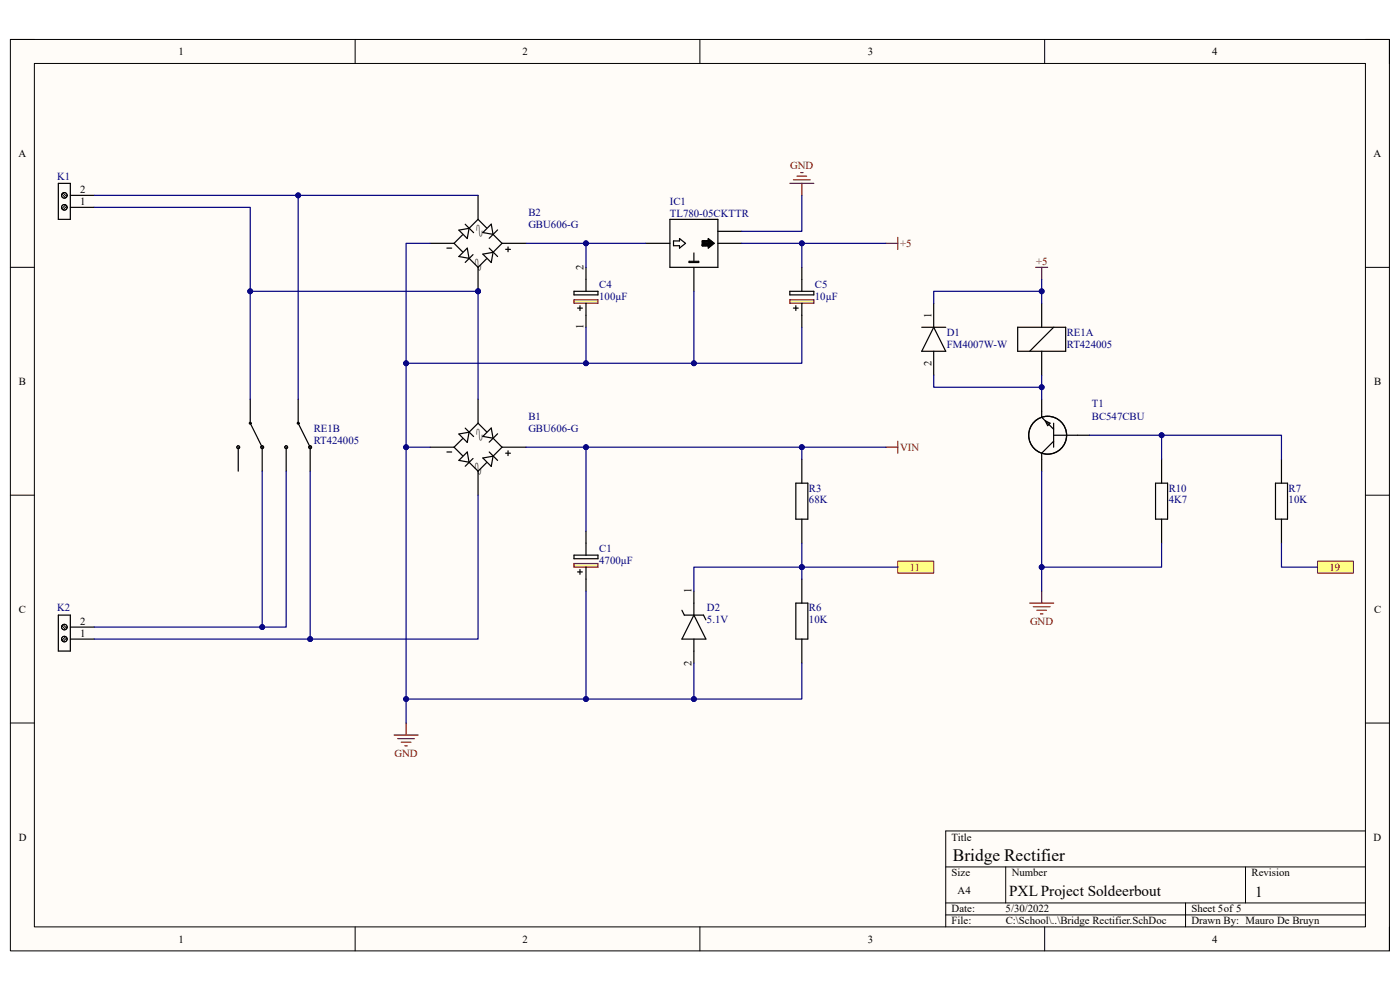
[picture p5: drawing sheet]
<svg xmlns="http://www.w3.org/2000/svg" width="297mm" height="210mm" viewBox="0 0 297 210" stroke-linecap="round" stroke-linejoin="round" font-family="sans-serif">
<path d="M2.2 8.4h292.6v193.3h-292.6z" fill-rule="evenodd" fill="#fffcf8"/>
<path d="M2.2 8.4h292.6v193.3h-292.6z" fill="none" stroke="#000" stroke-width=".21"/>
<path d="M7.3 13.5h282.4v183.1h-282.4z" fill-rule="evenodd" fill="#fffcf8"/>
<g fill="none" stroke="#000" stroke-width=".21">
<path d="M2.2 8.4h5.1M7.3 13.5h282.4v183.1h-282.4zM75.3 8.4v5.1M148.5 8.4v5.1M221.6 8.4v5.1M289.7 8.4h5.1v5.1M2.2 56.7h5.1M13.1 41.2l.8 .8M13.4 40.9l.8 .8M13.9 43.5l-.8 .7M14.2 43.7l-.8 .8M289.7 56.7h5.1"/>
<path d="M2.2 105h5.1M289.7 105.1h5.1M13.1 132.8l.8 .7M13.4 132.5l.8 .8M13.9 135.1l-.8 .7M14.2 135.3l-.8 .8M2.2 153.4h5.1M289.7 153.4h5.1M289.7 176.3h-89.1v20.3M75.3 196.6v5.1M148.5 196.6v5.1M200.6 183.9h89.1"/>
<path d="M200.6 191.5h89.1M200.6 194.1h89.1M213.4 183.9v7.6M221.6 196.6v5.1M251.5 191.5v5.1M264.2 183.9v7.6M294.8 196.6v5.1"/>
<circle cx="13.6" cy="41.4" r=".59"/>
<circle cx="13.6" cy="44" r=".59"/>
<circle cx="13.7" cy="44" r=".59"/>
<circle cx="13.7" cy="41.4" r=".59"/>
<circle cx="13.7" cy="135.6" r=".59"/>
<circle cx="13.7" cy="133" r=".59"/>
</g>
<path d="M12.4 38.9h2.5v7.6h-2.5zM14.9 44h5.1M14.9 41.4h5.1M12.4 130.5h2.5v7.6h-2.5zM14.9 135.6h5.1M14.9 133h5.1" fill="none" stroke="#000" stroke-width=".25"/>
<circle cx="101.4" cy="61.8" r=".51" fill="#000080"/>
<circle cx="101.4" cy="61.8" r=".51" fill="none" stroke="#000080" stroke-width=".21"/>
<path d="M101.4 56.7v5.1M106.5 51.6h5.1" fill="none" stroke="#000" stroke-width=".25"/>
<circle cx="101.4" cy="61.8" r=".51" fill="#000080"/>
<circle cx="101.4" cy="61.8" r=".51" fill="none" stroke="#000080" stroke-width=".21"/>
<g fill="none" stroke="#000" stroke-width=".25">
<path d="M91.2 51.6h5.1M94.8 52.6h1M96.3 51.6l1.8 1.8M97.4 48.8l2.1-.4-.4 2.2zM98.1 49.8l-1.8 1.8M98.7 47.6l1.8 1.8M99.1 52.6l.4 2.2-2.1-.4zM99.5 54.8l1.9 1.9 1.8-1.8M100.4 54l-1.7 1.7M101.4 41.4v5.1M101.4 46.5l1.8 1.8M101.4 46.5l-1.9 1.9"/>
<path d="M102.4 53.9l2.2-.4-.4 2.2zM103.8 52.6l1.8 1.8M104.2 47.6l.4 2.1-2.2-.4zM104.6 49.7l1.9 1.9-1.9 1.9M105.6 48.8l-1.8 1.8M107.3 52.9h1M107.8 52.4v1M137 51.6h5.1M142.1 46.5h10.2v10.2h-10.2zM142.9 51.1h1.3v-.5l1.2 1-1.2 1v-.5h-1.3zM146.2 55.4h2v.3h-2zM147.2 53.7v1.7"/>
<path d="M147.2 56.7v5.1M149 51.1h1.8v1h-1.8zM149 51.9h2M149.2 51.6h2.1M149.2 51.1v1M149.2 51.4h1.3M149.5 51.1v1M149.8 51.1v1M150 51.1v1M150.3 50.6l1.2 1-1.2 1zM150.3 50.9h.2v1.5M150.8 51.4h.2"/>
<path d="M151 51.4v.5M151 51.4l.3 .2M151.3 51.6l-.3 .3M152.3 51.6h5.1M152.3 49.1h5.1M215.9 69.4h10.2v5.1h-10.2zM221 64.3v5.1M221 74.5v5.1M223.5 69.4l-5 5.1M50.5 94.9v5.1M52.9 89.6h.3v.3h-.3zM53.1 84.7v5.1l2.5 5.1v5.1"/>
<path d="M60.7 94.9v5.1M63.1 89.6h.3v.3h-.3zM63.3 84.7v5.1l2.5 5.1v5.1M91.2 94.9h5.1M94.8 95.9h1M96.3 94.9l1.8 1.8M97.4 92.1l2.1-.4-.4 2.2zM98.1 93.1l-1.8 1.8M98.7 90.8l1.8 1.8M99.1 95.9l.4 2.1-2.1-.3zM99.5 98l1.9 2M100.4 97.3l-1.7 1.6"/>
<path d="M101.4 84.7v5.1M101.4 100v5M101.4 89.8l1.8 1.8M101.4 89.8l-1.9 1.9M102.4 97.2l2.2-.4-.4 2.1zM102.4 92.6l1.8-1.8 .4 2.2zM103.2 98.1l-1.8 1.9M103.8 95.9l1.8 1.8M104.6 93l1.9 1.9M105.6 92l-1.8 1.8M106.5 94.9h5.1M106.5 94.9l-1.9 1.9"/>
<path d="M107.3 96.1h1M107.8 95.6v1.1"/>
</g>
<g fill="none" stroke="#000" stroke-width=".21">
<circle cx="50.5" cy="94.9" r=".31"/>
<circle cx="55.6" cy="94.9" r=".31"/>
<circle cx="60.7" cy="94.9" r=".31"/>
<circle cx="65.8" cy="94.9" r=".31"/>
</g>
<path d="M167.6 38.9h5.1M168.3 38.1h3.6M169.1 37.4h2M169.9 36.6h.5M170.1 38.9v2.5" fill="none" stroke="#800000" stroke-width=".25"/>
<path d="M121.8 63.6h5.1v.7h-5.1z" fill-rule="evenodd" fill="#ffffb0"/>
<path d="M121.8 63.6h5.1v.7h-5.1z" fill="none" stroke="#800000" stroke-width=".25"/>
<path d="M124.3 56.7v5.1M121.8 61.8h5.1v.8h-5.1zM122.5 65.4h1M123 64.8v1.1M124.3 64.3v5.1" fill="none" stroke="#000" stroke-width=".25"/>
<path d="M167.6 63.6h5.1v.7h-5.1z" fill-rule="evenodd" fill="#ffffb0"/>
<path d="M187.9 51.6h2.6M190.5 50.4v2.5M167.6 63.6h5.1v.7h-5.1zM187.9 94.9h2.6M190.5 93.6v2.5M83.6 155.9h5.1M84.4 156.7h3.5M85.1 157.5h2.1M85.9 158.2h.5M86.2 153.4v2.5" fill="none" stroke="#800000" stroke-width=".25"/>
<path d="M170.1 56.7v5.1M167.6 61.8h5.1v.8h-5.1zM168.3 65.4h1M168.8 64.8v1.1M170.1 64.3v5.1" fill="none" stroke="#000" stroke-width=".25"/>
<path d="M121.8 119.5h5.1v.8h-5.1z" fill-rule="evenodd" fill="#ffffb0"/>
<path d="M121.8 119.5h5.1v.8h-5.1z" fill="none" stroke="#800000" stroke-width=".25"/>
<g fill="none" stroke="#000" stroke-width=".25">
<path d="M170.1 97.4v5.1M121.8 117.8h5.1v.7h-5.1zM124.3 112.7v5.1M168.8 102.5h2.6v7.6h-2.6zM170.1 110.1v5.1M122.5 121.3h1M123 120.8v1M124.3 120.3v5.1M144.7 129.5l.5 1h4l.6 1M147.2 130.5l2.6 5.1h-5.1zM147.2 125.4v5.1M147.2 135.6v5.1"/>
<path d="M168.8 127.9h2.6v7.7h-2.6zM170.1 122.9v5M170.1 135.6v5.1"/>
</g>
<path d="M190.5 119h7.6v2.6h-7.6z" fill-rule="evenodd" fill="#ffff80"/>
<path d="M190.5 119h7.6v2.6h-7.6z" fill="none" stroke="#800000" stroke-width=".21"/>
<path d="M219.7 56.7h2.6M221 56.7v2.6M218.5 127.9h5M219.2 128.7h3.6M220 129.5h2M220.7 130.2h.5M221 125.4v2.5" fill="none" stroke="#800000" stroke-width=".25"/>
<g fill="none" stroke="#000" stroke-width=".25">
<path d="M221 84.7v3.8l2.5 2.6M221.8 89.3l1 .5-.5 .5zM223.5 92.3h7.7M223.5 93.6l-2.5 2.5v3.9M223.5 89.8v5.1M246.4 97.4v5.1M271.9 97.4v5.1M245.2 102.5h2.5v7.6h-2.5zM246.4 110.1v5.1M270.6 102.5h2.5v7.6h-2.5zM271.9 110.1v5.1"/>
<circle cx="222.3" cy="92.3" r="4"/>
</g>
<path d="M20 41.4h81.4" fill="none" stroke="#000080" stroke-width=".25"/>
<circle cx="63.3" cy="41.4" r=".51" fill="#000080"/>
<circle cx="63.3" cy="41.4" r=".51" fill="none" stroke="#000080" stroke-width=".21"/>
<path d="M53.1 61.8v22.9" fill="none" stroke="#000080" stroke-width=".25"/>
<circle cx="53.1" cy="61.8" r=".51" fill="#000080"/>
<circle cx="53.1" cy="61.8" r=".51" fill="none" stroke="#000080" stroke-width=".21"/>
<path d="M63.3 41.4v43.3" fill="none" stroke="#000080" stroke-width=".25"/>
<circle cx="63.3" cy="41.4" r=".51" fill="#000080"/>
<circle cx="63.3" cy="41.4" r=".51" fill="none" stroke="#000080" stroke-width=".21"/>
<path d="M91.2 51.6h-5v43.3h5" fill="none" stroke="#000080" stroke-width=".25"/>
<circle cx="86.2" cy="77.1" r=".51" fill="#000080"/>
<circle cx="86.2" cy="77.1" r=".51" fill="none" stroke="#000080" stroke-width=".21"/>
<circle cx="86.2" cy="94.9" r=".51" fill="#000080"/>
<circle cx="86.2" cy="94.9" r=".51" fill="none" stroke="#000080" stroke-width=".21"/>
<path d="M101.4 105v30.6h-81.4" fill="none" stroke="#000080" stroke-width=".25"/>
<circle cx="65.8" cy="135.6" r=".51" fill="#000080"/>
<circle cx="65.8" cy="135.6" r=".51" fill="none" stroke="#000080" stroke-width=".21"/>
<path d="M55.6 100v33h-35.6" fill="none" stroke="#000080" stroke-width=".25"/>
<circle cx="55.6" cy="133" r=".51" fill="#000080"/>
<circle cx="55.6" cy="133" r=".51" fill="none" stroke="#000080" stroke-width=".21"/>
<path d="M60.7 100v33h-5.1" fill="none" stroke="#000080" stroke-width=".25"/>
<circle cx="55.6" cy="133" r=".51" fill="#000080"/>
<circle cx="55.6" cy="133" r=".51" fill="none" stroke="#000080" stroke-width=".21"/>
<path d="M65.8 100v35.6" fill="none" stroke="#000080" stroke-width=".25"/>
<circle cx="65.8" cy="135.6" r=".51" fill="#000080"/>
<circle cx="65.8" cy="135.6" r=".51" fill="none" stroke="#000080" stroke-width=".21"/>
<path d="M20 44h33.1v17.8h48.3v22.9" fill="none" stroke="#000080" stroke-width=".25"/>
<circle cx="53.1" cy="61.8" r=".51" fill="#000080"/>
<circle cx="53.1" cy="61.8" r=".51" fill="none" stroke="#000080" stroke-width=".21"/>
<circle cx="101.4" cy="61.8" r=".51" fill="#000080"/>
<circle cx="101.4" cy="61.8" r=".51" fill="none" stroke="#000080" stroke-width=".21"/>
<path d="M111.6 51.6h25.4M170.1 41.4v7.7h-12.7" fill="none" stroke="#000080" stroke-width=".25"/>
<circle cx="124.3" cy="51.6" r=".51" fill="#000080"/>
<circle cx="124.3" cy="51.6" r=".51" fill="none" stroke="#000080" stroke-width=".21"/>
<path d="M147.2 61.8v15.3h-61" fill="none" stroke="#000080" stroke-width=".25"/>
<circle cx="147.2" cy="77.1" r=".51" fill="#000080"/>
<circle cx="147.2" cy="77.1" r=".51" fill="none" stroke="#000080" stroke-width=".21"/>
<circle cx="124.3" cy="77.1" r=".51" fill="#000080"/>
<circle cx="124.3" cy="77.1" r=".51" fill="none" stroke="#000080" stroke-width=".21"/>
<circle cx="86.2" cy="77.1" r=".51" fill="#000080"/>
<circle cx="86.2" cy="77.1" r=".51" fill="none" stroke="#000080" stroke-width=".21"/>
<path d="M124.3 51.6v5.1" fill="none" stroke="#000080" stroke-width=".25"/>
<circle cx="124.3" cy="51.6" r=".51" fill="#000080"/>
<circle cx="124.3" cy="51.6" r=".51" fill="none" stroke="#000080" stroke-width=".21"/>
<path d="M124.3 69.4v7.7" fill="none" stroke="#000080" stroke-width=".25"/>
<circle cx="124.3" cy="77.1" r=".51" fill="#000080"/>
<circle cx="124.3" cy="77.1" r=".51" fill="none" stroke="#000080" stroke-width=".21"/>
<path d="M157.4 51.6h12.7v5.1" fill="none" stroke="#000080" stroke-width=".25"/>
<circle cx="170.1" cy="51.6" r=".51" fill="#000080"/>
<circle cx="170.1" cy="51.6" r=".51" fill="none" stroke="#000080" stroke-width=".21"/>
<path d="M170.1 69.4v7.7h-22.9" fill="none" stroke="#000080" stroke-width=".25"/>
<circle cx="147.2" cy="77.1" r=".51" fill="#000080"/>
<circle cx="147.2" cy="77.1" r=".51" fill="none" stroke="#000080" stroke-width=".21"/>
<path d="M170.1 51.6h17.8" fill="none" stroke="#000080" stroke-width=".25"/>
<circle cx="170.1" cy="51.6" r=".51" fill="#000080"/>
<circle cx="170.1" cy="51.6" r=".51" fill="none" stroke="#000080" stroke-width=".21"/>
<path d="M111.6 94.9h12.7v17.8" fill="none" stroke="#000080" stroke-width=".25"/>
<circle cx="124.3" cy="94.9" r=".51" fill="#000080"/>
<circle cx="124.3" cy="94.9" r=".51" fill="none" stroke="#000080" stroke-width=".21"/>
<path d="M124.3 125.4v22.9" fill="none" stroke="#000080" stroke-width=".25"/>
<circle cx="124.3" cy="148.3" r=".51" fill="#000080"/>
<circle cx="124.3" cy="148.3" r=".51" fill="none" stroke="#000080" stroke-width=".21"/>
<path d="M170.1 115.2v7.7" fill="none" stroke="#000080" stroke-width=".25"/>
<circle cx="170.1" cy="120.3" r=".51" fill="#000080"/>
<circle cx="170.1" cy="120.3" r=".51" fill="none" stroke="#000080" stroke-width=".21"/>
<path d="M170.1 140.7v7.6h-83.9" fill="none" stroke="#000080" stroke-width=".25"/>
<circle cx="147.2" cy="148.3" r=".51" fill="#000080"/>
<circle cx="147.2" cy="148.3" r=".51" fill="none" stroke="#000080" stroke-width=".21"/>
<circle cx="124.3" cy="148.3" r=".51" fill="#000080"/>
<circle cx="124.3" cy="148.3" r=".51" fill="none" stroke="#000080" stroke-width=".21"/>
<circle cx="86.2" cy="148.3" r=".51" fill="#000080"/>
<circle cx="86.2" cy="148.3" r=".51" fill="none" stroke="#000080" stroke-width=".21"/>
<path d="M86.2 94.9v58.5" fill="none" stroke="#000080" stroke-width=".25"/>
<circle cx="86.2" cy="148.3" r=".51" fill="#000080"/>
<circle cx="86.2" cy="148.3" r=".51" fill="none" stroke="#000080" stroke-width=".21"/>
<circle cx="86.2" cy="94.9" r=".51" fill="#000080"/>
<circle cx="86.2" cy="94.9" r=".51" fill="none" stroke="#000080" stroke-width=".21"/>
<path d="M124.3 94.9h63.6" fill="none" stroke="#000080" stroke-width=".25"/>
<circle cx="124.3" cy="94.9" r=".51" fill="#000080"/>
<circle cx="124.3" cy="94.9" r=".51" fill="none" stroke="#000080" stroke-width=".21"/>
<circle cx="170.1" cy="94.9" r=".51" fill="#000080"/>
<circle cx="170.1" cy="94.9" r=".51" fill="none" stroke="#000080" stroke-width=".21"/>
<path d="M170.1 94.9v2.5" fill="none" stroke="#000080" stroke-width=".25"/>
<circle cx="170.1" cy="94.9" r=".51" fill="#000080"/>
<circle cx="170.1" cy="94.9" r=".51" fill="none" stroke="#000080" stroke-width=".21"/>
<path d="M147.2 140.7v7.6" fill="none" stroke="#000080" stroke-width=".25"/>
<circle cx="147.2" cy="148.3" r=".51" fill="#000080"/>
<circle cx="147.2" cy="148.3" r=".51" fill="none" stroke="#000080" stroke-width=".21"/>
<path d="M170.1 120.3h-22.9v5.1" fill="none" stroke="#000080" stroke-width=".25"/>
<circle cx="170.1" cy="120.3" r=".51" fill="#000080"/>
<circle cx="170.1" cy="120.3" r=".51" fill="none" stroke="#000080" stroke-width=".21"/>
<path d="M170.1 120.3h20.4" fill="none" stroke="#000080" stroke-width=".25"/>
<circle cx="170.1" cy="120.3" r=".51" fill="#000080"/>
<circle cx="170.1" cy="120.3" r=".51" fill="none" stroke="#000080" stroke-width=".21"/>
<path d="M221 79.6v5.1" fill="none" stroke="#000080" stroke-width=".25"/>
<circle cx="221" cy="82.1" r=".51" fill="#000080"/>
<circle cx="221" cy="82.1" r=".51" fill="none" stroke="#000080" stroke-width=".21"/>
<path d="M221 59.3v5" fill="none" stroke="#000080" stroke-width=".25"/>
<circle cx="221" cy="61.8" r=".51" fill="#000080"/>
<circle cx="221" cy="61.8" r=".51" fill="none" stroke="#000080" stroke-width=".21"/>
<path d="M231.2 92.3h15.2v5.1" fill="none" stroke="#000080" stroke-width=".25"/>
<circle cx="246.4" cy="92.3" r=".51" fill="#000080"/>
<circle cx="246.4" cy="92.3" r=".51" fill="none" stroke="#000080" stroke-width=".21"/>
<path d="M246.4 92.3h25.5v5.1" fill="none" stroke="#000080" stroke-width=".25"/>
<circle cx="246.4" cy="92.3" r=".51" fill="#000080"/>
<circle cx="246.4" cy="92.3" r=".51" fill="none" stroke="#000080" stroke-width=".21"/>
<path d="M221 100v20.3h25.4v-5.1" fill="none" stroke="#000080" stroke-width=".25"/>
<circle cx="221" cy="120.3" r=".51" fill="#000080"/>
<circle cx="221" cy="120.3" r=".51" fill="none" stroke="#000080" stroke-width=".21"/>
<path d="M221 120.3v5.1" fill="none" stroke="#000080" stroke-width=".25"/>
<circle cx="221" cy="120.3" r=".51" fill="#000080"/>
<circle cx="221" cy="120.3" r=".51" fill="none" stroke="#000080" stroke-width=".21"/>
<path d="M279.5 119h7.6v2.6h-7.6z" fill-rule="evenodd" fill="#ffff80"/>
<path d="M279.5 119h7.6v2.6h-7.6z" fill="none" stroke="#800000" stroke-width=".21"/>
<path d="M221 61.8h-22.9v2.5M271.9 115.2v5.1h7.6" fill="none" stroke="#000080" stroke-width=".25"/>
<path d="M195.5 69.4h5.1M198.1 64.3v5.1M198.1 74.5v5.1M198.1 69.4l2.5 5.1h-5.1z" fill="none" stroke="#000" stroke-width=".25"/>
<circle cx="221" cy="61.8" r=".51" fill="#000080"/>
<circle cx="221" cy="61.8" r=".51" fill="none" stroke="#000080" stroke-width=".21"/>
<path d="M198.1 79.6v2.5h22.9" fill="none" stroke="#000080" stroke-width=".25"/>
<circle cx="221" cy="82.1" r=".51" fill="#000080"/>
<circle cx="221" cy="82.1" r=".51" fill="none" stroke="#000080" stroke-width=".21"/>
<text font-size="3.7" x="202.1" y="182.6">Bridge Rectifier</text>
<g font-size="3.2">
<text x="214.1" y="190.1">PXL Project Soldeerbout</text>
<text x="266.3" y="190.3">1</text>
</g>
<g font-size="2.8">
<text x="102.4" y="47.9" transform="rotate(-180 102.4 47.9)">∿</text>
<text x="102.2" y="55.1" transform="rotate(-180 102.2 55.1)">∿</text>
<text x="102.4" y="91.2" transform="rotate(-180 102.4 91.2)">∿</text>
<text x="102.2" y="98.3" transform="rotate(-180 102.2 98.3)">∿</text>
</g>
<g font-size="2.3">
<text x="37.9" y="11.7">1</text>
<text x="110.9" y="11.7">2</text>
<text x="184.1" y="11.7">3</text>
<text x="257.1" y="11.7">4</text>
<text x="3.9" y="33.3">A</text>
<text x="291.4" y="33.3">A</text>
<text x="17" y="40.9">2</text>
<text x="17" y="43.5">1</text>
<text x="123.8" y="57.2" transform="rotate(-90 123.8 57.2)">2</text>
<text x="123.8" y="69.8" transform="rotate(-90 123.8 69.8)">1</text>
<text x="197.6" y="67.4" transform="rotate(-90 197.6 67.4)">1</text>
<text x="197.6" y="77.6" transform="rotate(-90 197.6 77.6)">2</text>
<text x="4" y="81.6">B</text>
<text x="291.5" y="81.6">B</text>
<text x="146.7" y="125.9" transform="rotate(-90 146.7 125.9)">1</text>
<text x="4" y="130">C</text>
<text x="291.5" y="130">C</text>
<text x="17" y="135">1</text>
<text x="17" y="132.5">2</text>
<text x="146.7" y="141.2" transform="rotate(-90 146.7 141.2)">2</text>
<text x="4" y="178.3">D</text>
<text x="201.9" y="178.3">Title</text>
<text x="291.4" y="178.3">D</text>
<text x="201.9" y="185.9">Size</text>
<text x="214.6" y="185.9">Number</text>
<text x="265.5" y="185.9">Revision</text>
<text x="203.2" y="189.7">A4</text>
<text x="201.9" y="193.5">Date:</text>
<text x="201.9" y="196.1">File:</text>
<text x="213.3" y="193.5">5/30/2022</text>
<text x="213.4" y="196.1">C:\School\..\Bridge Rectifier.SchDoc</text>
<text x="252.8" y="193.5">Sheet 5of 5</text>
<text x="252.8" y="196.1">Drawn By: Mauro De Bruyn</text>
<text x="37.9" y="199.9">1</text>
<text x="110.9" y="199.9">2</text>
<text x="184.1" y="199.9">3</text>
<text x="257.1" y="199.9">4</text>
</g>
<g font-size="2.3" fill="#800000">
<text x="167.6" y="35.9">GND</text>
<text x="191" y="52.4">+5</text>
<text x="219.8" y="56.2">+5</text>
<text x="191" y="95.6">VIN</text>
<text x="193" y="121.1">11</text>
<text x="282" y="121.1">19</text>
<text x="218.5" y="132.5">GND</text>
<text x="83.7" y="160.5">GND</text>
</g>
<g font-size="2.3" fill="#000080">
<text x="12.1" y="38.1">K1</text>
<text x="112.1" y="45.8">B2</text>
<text x="142.1" y="43.5">IC1</text>
<text x="142.1" y="46">TL780-05CKTTR</text>
<text x="112.1" y="48.3">GBU606-G</text>
<text x="127.1" y="61">C4</text>
<text x="127.1" y="63.6">100µF</text>
<text x="172.9" y="61">C5</text>
<text x="172.9" y="63.6">10µF</text>
<text x="200.9" y="71.2">D1</text>
<text x="226.3" y="71.2">RE1A</text>
<text x="200.9" y="73.7">FM4007W-W</text>
<text x="226.3" y="73.7">RT424005</text>
<text x="112.1" y="89">B1</text>
<text x="231.6" y="86.4">T1</text>
<text x="231.6" y="89">BC547CBU</text>
<text x="66.5" y="91.6">RE1B</text>
<text x="66.5" y="94.1">RT424005</text>
<text x="112.1" y="91.6">GBU606-G</text>
<text x="171.6" y="104.3">R3</text>
<text x="171.6" y="106.8">68K</text>
<text x="247.9" y="104.3">R10</text>
<text x="247.9" y="106.8">4K7</text>
<text x="273.4" y="104.3">R7</text>
<text x="273.4" y="106.8">10K</text>
<text x="127.1" y="117">C1</text>
<text x="127.1" y="119.5">4700µF</text>
<text x="12.1" y="129.7">K2</text>
<text x="150" y="129.7">D2</text>
<text x="171.6" y="129.7">R6</text>
<text x="150" y="132.2">5.1V</text>
<text x="171.6" y="132.2">10K</text>
</g>
</svg>
